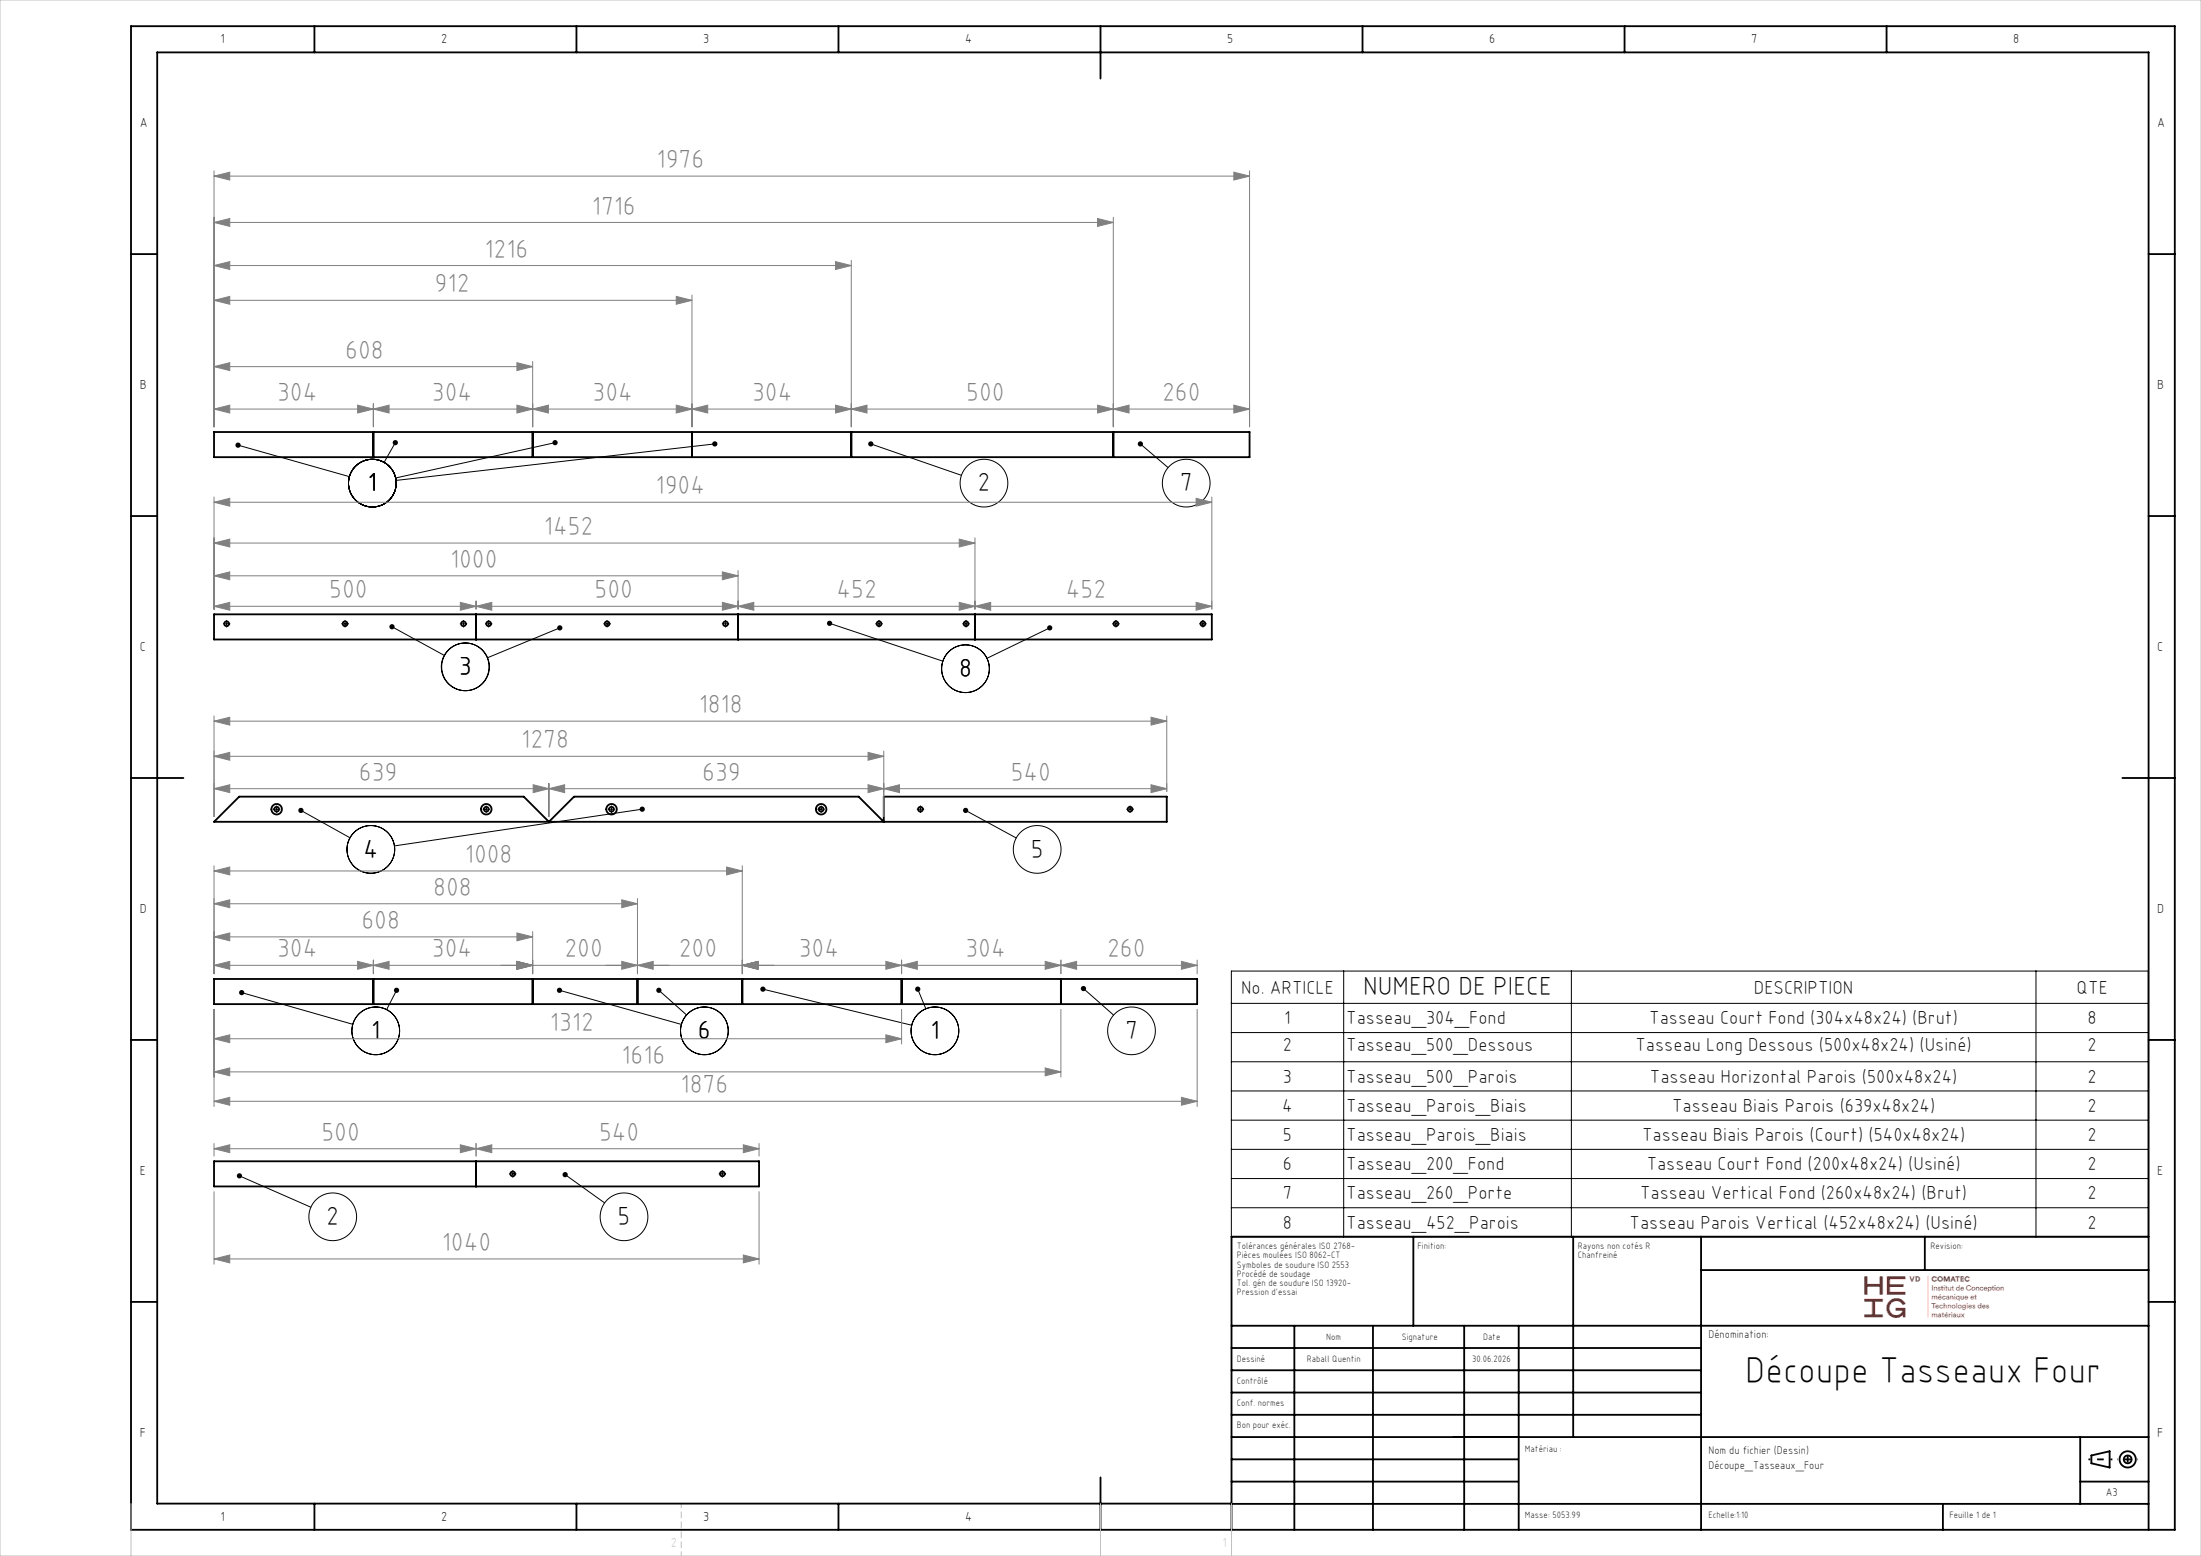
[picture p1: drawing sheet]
<svg xmlns="http://www.w3.org/2000/svg" width="420mm" height="297mm" viewBox="0 0 420 297" stroke-linecap="round" stroke-linejoin="round" font-family="sans-serif">
<g fill="none" stroke="#000" stroke-width=".35">
<path d="M25 5h390v287h-390zM60 5v5M110 5v5M160 5v5M210 5v10M260 5v5M310 5v5M360 5v5M25 48.5h5M410 48.5h5M25 98.5h5M40.8 82.5h197.6v4.8h-197.6z"/>
<path d="M71.2 82.5v4.8M101.6 82.5v4.8M132 82.5v4.8M162.4 82.5v4.8M212.4 82.5v4.8M410 98.5h5M40.8 117.3h190.4v4.8h-190.4zM90.8 117.3v4.8M140.8 117.3v4.8M186 117.3v4.8M25 148.5h10M45.6 152.1h54.3l4.8 4.8 4.8-4.8h54.3l4.8 4.8v-4.8h54v4.8h-181.8z"/>
<path d="M405 148.5h10M25 198.5h5M40.8 186.9h187.6v4.8h-187.6zM71.2 186.9v4.8M101.6 186.9v4.8M121.6 186.9v4.8M141.6 186.9v4.8M172 186.9v4.8M202.4 186.9v4.8M410 198.5h5M40.8 221.7h104v4.8h-104zM90.8 221.7v4.8"/>
<path d="M269.7 236.1v17M300.2 236.1v38.2M324.6 236.1v55.9M367.3 236.1v6.3M410 236.1h-175v55.9M25 248.5h5M235 253.1h175M235 257.3h89.6M247 253.1v38.9M262 253.1v38.9M279.4 253.1v38.9M289.8 253.1v38.9"/>
<path d="M324.6 242.4h85.4M410 248.5h5M235 270.1h89.6M235 265.8h89.6M235 261.6h89.6M235 278.6h54.6M235 274.3h175M397 274.3v12.8M399.1 277.8l3.5-.8v3.1l-3.5-.8zM60 287v5M110 287v5M160 287v5"/>
<path d="M210 282v10M235 287.1h175M235 287h-205v-277h380v282M235 282.8h54.6M370.8 287.1v4.9M397 282.8h13"/>
<circle cx="43.2" cy="119.1" r=".45"/>
<circle cx="65.8" cy="119.1" r=".45"/>
<circle cx="88.4" cy="119.1" r=".45"/>
<circle cx="93.2" cy="119.1" r=".45"/>
<circle cx="115.8" cy="119.1" r=".45"/>
<circle cx="138.4" cy="119.1" r=".45"/>
<circle cx="167.7" cy="119.1" r=".45"/>
<circle cx="184.3" cy="119.1" r=".45"/>
<circle cx="212.9" cy="119.1" r=".45"/>
<circle cx="229.5" cy="119.1" r=".45"/>
<circle cx="52.8" cy="154.5" r=".45"/>
<circle cx="52.8" cy="154.5" r="1"/>
<circle cx="92.8" cy="154.5" r=".45"/>
<circle cx="92.8" cy="154.5" r="1"/>
<circle cx="116.7" cy="154.5" r="1"/>
<circle cx="116.7" cy="154.5" r=".45"/>
<circle cx="156.7" cy="154.5" r=".45"/>
<circle cx="156.7" cy="154.5" r="1"/>
<circle cx="175.6" cy="154.5" r=".45"/>
<circle cx="215.6" cy="154.5" r=".45"/>
<circle cx="97.8" cy="224.1" r=".45"/>
<circle cx="137.8" cy="224.1" r=".45"/>
<circle cx="406" cy="278.6" r=".75"/>
<circle cx="406" cy="278.6" r="1.55"/>
</g>
<g fill="none" stroke="#000" stroke-width=".19">
<path d="M45.4 85l21.3 6M75.4 84.5l-2.1 3.8M105.9 84.5l-30.4 6.7M136.4 84.7l-60.8 7M166.2 84.7l17.3 6M217.6 84.7l5.3 4.6M43 119.1h.5M43.2 118.8v.5M65.6 119.1h.5M65.8 118.8v.5M74.8 119.6l10 5.5M88.2 119.1h.5"/>
<path d="M88.4 118.8v.5M93 119.1h.5M93.2 118.8v.5M106.8 119.8l-13.8 5.7M115.6 119.1h.5M115.8 118.8v.5M138.2 119.1h.5M138.4 118.8v.5M158.3 119l21.6 7.2M167.5 119.1h.5M167.7 118.8v.5M184.1 119.1h.5"/>
<path d="M184.3 118.8v.5M200.3 119.8l-12 5.9M212.7 119.1h.5M212.9 118.8v.5M229.3 119.1h.5M229.5 118.8v.5M52.5 154.5h.5M52.8 154.2v.5M57.4 154.7l9.4 5.2M92.5 154.5h.5M92.8 154.2v.5M116.4 154.5h.5"/>
<path d="M116.7 154.2v.5M122.5 154.5l-47.2 7M156.4 154.5h.5M156.7 154.2v.5M175.4 154.5h.5M175.6 154.2v.5M184.3 154.7l9.6 5.3M215.4 154.5h.5M215.6 154.2v.5M46.1 189.5l21.2 6M75.7 189l-1.9 3.7M106.8 189l23.2 6.5"/>
<path d="M125.7 189l5.3 4.7M145.6 188.8l28.4 6.9M175.1 188.8l1.6 3.8M206.7 188.7l5.8 5.1M235 185.4h174.9v50.7h-174.9zM235 191.5h174.9M235 197.1h174.9M256.4 185.4v50.7M299.9 185.4v50.7M388.5 185.4v50.7M235 202.7h174.9M235 208.2h174.9"/>
<path d="M235 213.8h174.9M235 219.4h174.9M45.7 224.4l13.6 6M97.6 224.1h.5M97.8 223.8v.5M107.8 224.2l7.6 5.4M137.6 224.1h.5M137.8 223.8v.5M235 225h174.9M235 230.5h174.9"/>
<circle cx="71.1" cy="92.2" r="4.6"/>
<circle cx="187.8" cy="92.2" r="4.6"/>
<circle cx="226.4" cy="92.2" r="4.6"/>
<circle cx="88.8" cy="127.3" r="4.6"/>
<circle cx="184.2" cy="127.6" r="4.6"/>
<circle cx="70.8" cy="162.1" r="4.6"/>
<circle cx="197.9" cy="162.1" r="4.6"/>
<circle cx="71.7" cy="196.8" r="4.6"/>
<circle cx="134.4" cy="196.8" r="4.6"/>
<circle cx="178.4" cy="196.8" r="4.6"/>
<circle cx="215.9" cy="196.8" r="4.6"/>
<circle cx="63.5" cy="232.3" r="4.6"/>
<circle cx="119.1" cy="232.3" r="4.6"/>
</g>
<g fill="none" stroke="#808080" stroke-width=".19">
<path d="M40.8 33.6l3-.7v1.5zM40.8 32.6v48.9M40.8 33.6h197.6M235.4 32.9l3 .7-3 .8zM238.4 32.6v48.9M40.8 57.3l3-.7v1.5zM40.8 50.7l3-.8v1.5zM40.8 42.5l3-.8v1.5zM40.8 57.3h91.2M40.8 50.7h121.6M40.8 42.5h171.6M129 56.6l3 .7-3 .8z"/>
<path d="M132 56.3v25.2M159.4 49.9l3 .8-3 .7zM162.4 49.7v31.8M209.4 41.7l3 .8-3 .7zM212.4 41.5v40M40.8 78.1l3-.8v1.5zM40.8 70l3-.8v1.5zM40.8 78.1h197.6M40.8 70h60.8M68.2 77.3l3 .8-3 .7zM71.2 78.1l3-.8v1.5zM71.2 77.1v4.4"/>
<path d="M98.6 77.3l3 .8-3 .7zM98.6 69.2l3 .8-3 .7zM101.6 78.1l3-.8v1.5zM101.6 69v12.5M129 77.3l3 .8-3 .7zM132 78.1l3-.8v1.5zM159.4 77.3l3 .8-3 .7zM162.4 78.1l3-.8v1.5zM209.4 77.3l3 .8-3 .7zM212.4 78.1l3-.8v1.5zM235.4 77.3l3 .8-3 .7zM40.8 95.9l3-.8v1.5z"/>
<path d="M40.8 94.9v21.4M40.8 95.9h190.4M228.2 95.1l3 .8-3 .7zM231.2 94.9v21.4M40.8 115.7l3-.7v1.5zM40.8 109.9l3-.7v1.5zM40.8 103.7l3-.8v1.5zM40.8 115.7h190.4M40.8 109.9h100M40.8 103.7h145.2M87.8 115l3 .7-3 .8zM90.8 115.7l3-.7v1.5z"/>
<path d="M90.8 114.7v1.6M137.8 115l3 .7-3 .8zM137.8 109.2l3 .7-3 .8zM140.8 115.7l3-.7v1.5zM140.8 108.9v7.4M183 115l3 .7-3 .8zM183 102.9l3 .8-3 .7zM186 115.7l3-.7v1.5zM186 102.7v13.6M228.2 115l3 .7-3 .8zM40.8 137.7l3-.8v1.5zM40.8 136.7v19.2"/>
<path d="M40.8 137.7h181.8M219.6 136.9l3 .8-3 .7zM222.6 136.7v14.4M40.8 144.4l3-.8v1.5zM40.8 150.5l3-.7v1.5zM40.8 150.5h181.8M40.8 144.4h127.8M101.7 149.8l3 .7-3 .8zM104.7 150.5l3-.7v1.5zM104.7 149.5v6.4M165.6 143.6l3 .8-3 .7zM165.6 149.8l3 .7-3 .8z"/>
<path d="M168.6 150.5l3-.7v1.5zM168.6 143.4v12.5M219.6 149.8l3 .7-3 .8zM40.8 172.5l3-.7v1.5zM40.8 178.8l3-.7v1.5zM40.8 166.2l3-.7v1.5zM40.8 165.2v20.7M40.8 172.5h80.8M40.8 178.8h60.8M40.8 166.2h100.8M98.6 178.1l3 .7-3 .8zM101.6 177.8v8.1"/>
<path d="M118.6 171.8l3 .7-3 .8zM121.6 171.5v14.4M138.6 165.5l3 .7-3 .8zM141.6 165.2v20.7M40.8 184.3l3-.8v1.5zM40.8 198.3l3-.8v1.5zM40.8 192.7v18.5M40.8 184.3h187.6M40.8 198.3h131.2M68.2 183.5l3 .8-3 .7zM71.2 184.3l3-.8v1.5zM71.2 183.3v2.6"/>
<path d="M98.6 183.5l3 .8-3 .7zM118.6 183.5l3 .8-3 .7zM121.6 184.3l3-.8v1.5zM141.6 184.3l3-.8v1.5zM169 183.5l3 .8-3 .7zM169 197.5l3 .8-3 .7zM172 184.3l3-.8v1.5zM172 183.3v2.6M172 192.7v6.6M199.4 183.5l3 .8-3 .7zM202.4 184.3l3-.8v1.5zM202.4 183.3v2.6"/>
<path d="M202.4 192.7v12.9M225.4 183.5l3 .8-3 .7zM228.4 183.3v2.6M228.4 192.7v18.5M40.8 204.6l3-.8v1.5zM40.8 210.2l3-.7v1.5zM40.8 219.3l3-.8v1.5zM40.8 218.3v2.4M40.8 219.3h104M40.8 204.6h161.6M40.8 210.2h187.6M87.8 218.5l3 .8-3 .7z"/>
<path d="M90.8 219.3l3-.8v1.5zM90.8 218.3v2.4M141.8 218.5l3 .8-3 .7zM144.8 218.3v2.4M199.4 203.8l3 .8-3 .7zM225.4 209.5l3 .7-3 .8zM40.8 227.5v13.8M141.8 239.5l3 .8-3 .7zM144.8 227.5v13.8M40.8 240.3l3-.8v1.5zM40.8 240.3h104"/>
</g>
<g fill="none" stroke="#000" stroke-width=".19" stroke-dasharray="30.5 1.3 1.3 1.3" stroke-linecap="butt">
<path d="M42.7 119.1h-.2M43.2 118.6v-.2M43.2 119.6v.2M43.7 119.1h.2M65.3 119.1h-.2M65.8 118.6v-.2M65.8 119.6v.2M66.3 119.1h.2M87.9 119.1h-.2M88.4 118.6v-.2M88.4 119.6v.2M88.9 119.1h.2"/>
<path d="M92.7 119.1h-.2M93.2 118.6v-.2M93.2 119.6v.2M93.7 119.1h.2M115.3 119.1h-.2M115.8 118.6v-.2M115.8 119.6v.2M116.3 119.1h.2M137.9 119.1h-.2M138.4 118.6v-.2M138.4 119.6v.2M138.9 119.1h.2"/>
<path d="M167.2 119.1h-.2M167.7 118.6v-.2M167.7 119.6v.2M168.2 119.1h.2M183.8 119.1h-.2M184.3 118.6v-.2M184.3 119.6v.2M184.8 119.1h.2M212.4 119.1h-.2M212.9 118.6v-.2M212.9 119.6v.2M213.4 119.1h.2"/>
<path d="M229 119.1h-.2M229.5 118.6v-.2M229.5 119.6v.2M230 119.1h.2M52.3 154.5h-.2M52.8 154v-.2M52.8 155v.2M53.3 154.5h.2M92.3 154.5h-.2M92.8 154v-.2M92.8 155v.2M93.3 154.5h.2"/>
<path d="M116.2 154.5h-.2M116.7 154v-.2M116.7 155v.2M117.2 154.5h.2M156.2 154.5h-.2M156.7 154v-.2M156.7 155v.2M157.2 154.5h.2M175.1 154.5h-.2M175.6 154v-.2M175.6 155v.2M176.1 154.5h.2"/>
<path d="M215.1 154.5h-.2M215.6 154v-.2M215.6 155v.2M216.1 154.5h.2M97.3 224.1h-.2M97.8 223.6v-.2M97.8 224.6v.2M98.3 224.1h.2M137.3 224.1h-.2M137.8 223.6v-.2M137.8 224.6v.2M138.3 224.1h.2"/>
</g>
<path d="M398.5 278.6h4.6" fill="none" stroke="#000" stroke-width=".35" stroke-dasharray="30.5 1.3 1.3 1.3" stroke-dashoffset="30.1" stroke-linecap="butt"/>
<path d="M406 276.6v3.8" fill="none" stroke="#000" stroke-width=".35" stroke-dasharray="30.5 1.3 1.3 1.3" stroke-dashoffset="30.5" stroke-linecap="butt"/>
<path d="M408 278.6h-4" fill="none" stroke="#000" stroke-width=".35" stroke-dasharray="30.5 1.3 1.3 1.3" stroke-dashoffset="30.4" stroke-linecap="butt"/>
<path d="M130 287v10" fill="none" stroke="#c0c0c0" stroke-width=".19" stroke-dasharray="1.3 .6" stroke-dashoffset=".4" stroke-linecap="butt"/>
<path d="M0 0h420v297h-420zM25 287v10M210 287v10M235 287v10" fill="none" stroke="#c0c0c0" stroke-width=".19"/>
<path d="M45.1 84.6l-.2 .2 .5 .2-.5-.2a.5 .5 0 0 0 .5 .7 .5 .5 0 0 0 .5-.7 .5 .5 0 0 0-.8-.2zM75.1 84.1a.5 .5 0 0 0 0 .8 .5 .5 0 0 0 .7-.1 .5 .5 0 0 0-.1-.7l-.3 .4 .3-.4zM105.5 84.2a.5 .5 0 0 0 .3 .8 .5 .5 0 0 0 .6-.6l-.5 .1 .5-.1a.5 .5 0 0 0-.4-.4 .5 .5 0 0 0-.5 .2zM136.1 84.4a.5 .5 0 0 0 .1 .8 .5 .5 0 0 0 .7-.5h-.5h.5a.5 .5 0 0 0-.3-.4 .5 .5 0 0 0-.5 .1zM165.8 84.4l-.1 .2 .5 .1-.5-.1a.5 .5 0 0 0 .5 .6 .5 .5 0 0 0 .4-.7 .5 .5 0 0 0-.8-.1zM217.2 84.4a.5 .5 0 0 0 .3 .8 .5 .5 0 0 0 .6-.6 .5 .5 0 0 0-.8-.3l-.1 .1 .4 .3zM74.4 119.3v.1l.4 .2-.4-.2a.5 .5 0 0 0 .4 .7 .5 .5 0 0 0 .5-.7 .5 .5 0 0 0-.9-.1zM106.4 119.5a.5 .5 0 0 0 .3 .8 .5 .5 0 0 0 .6-.6l-.5 .1 .5-.1a.5 .5 0 0 0-.9-.2zM157.9 118.6l-.1 .2 .5 .2-.5-.2a.5 .5 0 0 0 .5 .7 .5 .5 0 0 0 .5-.7 .5 .5 0 0 0-.9-.2zM200 119.5a.5 .5 0 0 0-.1 .6 .5 .5 0 0 0 .7 .2 .5 .5 0 0 0 .2-.7l-.5 .2 .5-.2a.5 .5 0 0 0-.8-.1zM57 154.4l.4 .3-.4-.3a.5 .5 0 0 0 .4 .8 .5 .5 0 0 0 .5-.7 .5 .5 0 0 0-.9-.1zM122.2 154.1a.5 .5 0 0 0 .2 .8 .5 .5 0 0 0 .6-.5l-.5 .1 .5-.1a.5 .5 0 0 0-.3-.4 .5 .5 0 0 0-.5 .1zM183.9 154.4h-.1l.5 .3-.5-.3a.5 .5 0 0 0 .4 .8 .5 .5 0 0 0 .5-.7 .5 .5 0 0 0-.8-.1zM45.8 189.1l-.2 .2 .5 .2-.5-.2a.5 .5 0 0 0 .5 .7 .5 .5 0 0 0 .5-.7 .5 .5 0 0 0-.8-.2zM75.3 188.7a.5 .5 0 0 0 0 .7 .5 .5 0 0 0 .8-.1 .5 .5 0 0 0-.2-.7l-.2 .4 .2-.4zM106.4 188.6l-.1 .3 .5 .1-.5-.1a.5 .5 0 0 0 .5 .6 .5 .5 0 0 0 .4-.7 .5 .5 0 0 0-.8-.2zM125.4 188.7a.5 .5 0 0 0 .2 .8 .5 .5 0 0 0 .6-.6 .5 .5 0 0 0-.8-.3v.1l.3 .3zM145.2 188.4l-.1 .3 .5 .1-.5-.1a.5 .5 0 0 0 .5 .6 .5 .5 0 0 0 .4-.7 .5 .5 0 0 0-.8-.2zM174.8 188.5a.5 .5 0 0 0 .1 .8 .5 .5 0 0 0 .7-.5 .5 .5 0 0 0-.7-.5l.2 .5-.2-.5zM206.4 188.4a.5 .5 0 0 0 .2 .8 .5 .5 0 0 0 .6-.6 .5 .5 0 0 0-.8-.3v.1l.3 .3zM45.3 224.1l-.1 .1 .5 .2-.5-.2a.5 .5 0 0 0 .5 .7 .5 .5 0 0 0 .5-.6 .5 .5 0 0 0-.9-.2zM107.5 223.8l-.1 .1 .4 .3-.4-.3a.5 .5 0 0 0 .4 .8 .5 .5 0 0 0 .5-.6 .5 .5 0 0 0-.8-.3z" fill="#000"/>
<g fill="#808080">
<path d="M219.6 136.9l3 .8-3 .7zM40.8 137.7l3-.8v1.5z"/>
<path d="M141.8 218.5l3 .8-3 .7zM90.8 219.3l3-.8v1.5z"/>
<path d="M219.6 149.8l3 .7-3 .8zM168.6 150.5l3-.7v1.5z"/>
<path d="M165.6 143.6l3 .8-3 .7zM40.8 144.4l3-.8v1.5z"/>
<path d="M68.2 77.3l3 .8-3 .7zM40.8 78.1l3-.8v1.5zM98.6 77.3l3 .8-3 .7zM71.2 78.1l3-.8v1.5zM129 77.3l3 .8-3 .7zM101.6 78.1l3-.8v1.5zM159.4 77.3l3 .8-3 .7zM132 78.1l3-.8v1.5zM183 115l3 .7-3 .8zM140.8 115.7l3-.7v1.5zM228.2 115l3 .7-3 .8zM186 115.7l3-.7v1.5zM68.2 183.5l3 .8-3 .7zM40.8 184.3l3-.8v1.5zM98.6 183.5l3 .8-3 .7zM71.2 184.3l3-.8v1.5zM121.6 184.3l3-.8v1.5zM98.6 183.5l3 .8-3 .7zM141.6 184.3l3-.8v1.5zM118.6 183.5l3 .8-3 .7zM169 183.5l3 .8-3 .7zM141.6 184.3l3-.8v1.5zM118.6 171.8l3 .7-3 .8zM40.8 172.5l3-.7v1.5zM141.8 239.5l3 .8-3 .7zM40.8 240.3l3-.8v1.5z"/>
<path d="M40.8 33.6l3-.7v1.5zM235.4 32.9l3 .7-3 .8zM40.8 70l3-.8v1.5zM98.6 69.2l3 .8-3 .7zM40.8 57.3l3-.7v1.5zM129 56.6l3 .7-3 .8zM40.8 50.7l3-.8v1.5zM159.4 49.9l3 .8-3 .7zM40.8 42.5l3-.8v1.5zM209.4 41.7l3 .8-3 .7zM40.8 115.7l3-.7v1.5zM87.8 115l3 .7-3 .8zM90.8 115.7l3-.7v1.5zM137.8 115l3 .7-3 .8zM40.8 109.9l3-.7v1.5zM137.8 109.2l3 .7-3 .8zM40.8 103.7l3-.8v1.5zM183 102.9l3 .8-3 .7zM40.8 95.9l3-.8v1.5zM228.2 95.1l3 .8-3 .7zM172 184.3l3-.8v1.5zM199.4 183.5l3 .8-3 .7zM40.8 178.8l3-.7v1.5zM98.6 178.1l3 .7-3 .8zM40.8 166.2l3-.7v1.5zM138.6 165.5l3 .7-3 .8zM40.8 198.3l3-.8v1.5zM169 197.5l3 .8-3 .7zM40.8 204.6l3-.8v1.5zM199.4 203.8l3 .8-3 .7zM40.8 210.2l3-.7v1.5zM225.4 209.5l3 .7-3 .8z"/>
<path d="M202.4 184.3l3-.8v1.5zM225.4 183.5l3 .8-3 .7z"/>
<path d="M209.4 77.3l3 .8-3 .7zM162.4 78.1l3-.8v1.5zM235.4 77.3l3 .8-3 .7zM212.4 78.1l3-.8v1.5zM87.8 218.5l3 .8-3 .7zM40.8 219.3l3-.8v1.5z"/>
<path d="M40.8 150.5l3-.7v1.5zM101.7 149.8l3 .7-3 .8zM104.7 150.5l3-.7v1.5zM165.6 149.8l3 .7-3 .8z"/>
</g>
<text font-size="7.1" x="333" y="264">Découpe Tasseaux Four</text>
<g font-size="5" fill="#808080">
<text x="125.3" y="32.1">1976</text>
<text x="112.9" y="41">1716</text>
<text x="92.4" y="49.2">1216</text>
<text x="82.9" y="55.8">912</text>
<text x="65.9" y="68.5">608</text>
<text x="52.9" y="76.6">304</text>
<text x="82.4" y="76.6">304</text>
<text x="113.1" y="76.6">304</text>
<text x="143.5" y="76.6">304</text>
<text x="184.4" y="76.6">500</text>
<text x="221.8" y="76.6">260</text>
<text x="125.1" y="94.4">1904</text>
<text x="103.8" y="102.2">1452</text>
<text x="85.9" y="108.4">1000</text>
<text x="62.8" y="114.2">500</text>
<text x="113.5" y="114.2">500</text>
<text x="159.6" y="114.2">452</text>
<text x="203.4" y="114.2">452</text>
<text x="133.3" y="136.1">1818</text>
<text x="99.5" y="142.9">1278</text>
<text x="68.5" y="149">639</text>
<text x="134" y="149">639</text>
<text x="192.9" y="149">540</text>
<text x="88.7" y="164.7">1008</text>
<text x="82.7" y="171">808</text>
<text x="69" y="177.3">608</text>
<text x="52.9" y="182.8">304</text>
<text x="82.4" y="182.8">304</text>
<text x="107.7" y="182.8">200</text>
<text x="129.5" y="182.8">200</text>
<text x="152.4" y="182.8">304</text>
<text x="184.2" y="182.8">304</text>
<text x="211.3" y="182.8">260</text>
<text x="105" y="196.8">1312</text>
<text x="118.6" y="203.1">1616</text>
<text x="129.9" y="208.7">1876</text>
<text x="61.3" y="217.8">500</text>
<text x="114.3" y="217.8">540</text>
<text x="84.3" y="238.8">1040</text>
</g>
<g font-size="5">
<text x="70.2" y="93.8">1</text>
<text x="186.5" y="93.8">2</text>
<text x="225.1" y="93.8">7</text>
<text x="87.5" y="128.9">3</text>
<text x="183" y="129.2">8</text>
<text x="69.4" y="163.7">4</text>
<text x="196.7" y="163.7">5</text>
<text x="260.1" y="189.9">NUMERO DE PIECE</text>
<text x="70.8" y="198.3">1</text>
<text x="133.2" y="198.3">6</text>
<text x="177.5" y="198.3">1</text>
<text x="214.7" y="198.3">7</text>
<text x="62.3" y="233.8">2</text>
<text x="117.9" y="233.8">5</text>
</g>
<g font-size="3.6">
<text x="236.8" y="189.6">No. ARTICLE</text>
<text x="334.7" y="189.6">DESCRIPTION</text>
<text x="396.2" y="189.6">QTE</text>
<text x="245.1" y="195.5">1</text>
<text x="256.9" y="195.5">Tasseau_304_Fond</text>
<text x="314.7" y="195.5">Tasseau Court Fond (304x48x24) (Brut)</text>
<text x="398.4" y="195.5">8</text>
<text x="244.8" y="200.6">2</text>
<text x="256.9" y="200.6">Tasseau_500_Dessous</text>
<text x="312.1" y="200.6">Tasseau Long Dessous (500x48x24) (Usiné)</text>
<text x="398.4" y="200.6">2</text>
<text x="244.8" y="206.6">3</text>
<text x="256.9" y="206.6">Tasseau_500_Parois</text>
<text x="314.8" y="206.6">Tasseau Horizontal Parois (500x48x24)</text>
<text x="398.4" y="206.6">2</text>
<text x="244.7" y="212.2">4</text>
<text x="256.9" y="212.2">Tasseau_Parois_Biais</text>
<text x="319.1" y="212.2">Tasseau Biais Parois (639x48x24)</text>
<text x="398.4" y="212.2">2</text>
<text x="244.8" y="217.8">5</text>
<text x="256.9" y="217.8">Tasseau_Parois_Biais</text>
<text x="313.3" y="217.8">Tasseau Biais Parois (Court) (540x48x24)</text>
<text x="398.4" y="217.8">2</text>
<text x="244.8" y="223.4">6</text>
<text x="256.9" y="223.4">Tasseau_200_Fond</text>
<text x="314.2" y="223.4">Tasseau Court Fond (200x48x24) (Usiné)</text>
<text x="398.4" y="223.4">2</text>
<text x="244.8" y="228.9">7</text>
<text x="256.9" y="228.9">Tasseau_260_Porte</text>
<text x="313" y="228.9">Tasseau Vertical Fond (260x48x24) (Brut)</text>
<text x="398.4" y="228.9">2</text>
<text x="244.8" y="234.5">8</text>
<text x="256.9" y="234.5">Tasseau_452_Parois</text>
<text x="311" y="234.5">Tasseau Parois Vertical (452x48x24) (Usiné)</text>
<text x="398.4" y="234.5">2</text>
</g>
<g font-size="2.5">
<text x="42.1" y="8.2">1</text>
<text x="84.2" y="8.2">2</text>
<text x="134.2" y="8.2">3</text>
<text x="184.2" y="8.2">4</text>
<text x="234.2" y="8.2">5</text>
<text x="284.2" y="8.2">6</text>
<text x="334.2" y="8.2">7</text>
<text x="384.2" y="8.2">8</text>
<text x="26.7" y="24.2">A</text>
<text x="411.7" y="24.2">A</text>
<text x="26.7" y="74.2">B</text>
<text x="411.7" y="74.2">B</text>
<text x="26.7" y="124.2">C</text>
<text x="411.7" y="124.2">C</text>
<text x="26.7" y="174.2">D</text>
<text x="411.7" y="174.2">D</text>
<text x="26.7" y="224.2">E</text>
<text x="411.7" y="224.2">E</text>
<text x="26.7" y="274.2">F</text>
<text x="411.7" y="274.2">F</text>
<text x="42.1" y="290.2">1</text>
<text x="84.2" y="290.2">2</text>
<text x="134.2" y="290.2">3</text>
<text x="184.2" y="290.2">4</text>
</g>
<text font-size="2.5" fill="#e1251b" x="355.8" y="251.5">⟫</text>
<text font-size="2.5" fill="#c0c0c0" x="128" y="295.3">2</text>
<g font-size="2.1">
<text x="326" y="255.5">Dénomination:</text>
<text x="326" y="277.5">Nom du fichier (Dessin)</text>
<text x="326" y="280.5">Découpe_Tasseaux_Four</text>
<text x="401.9" y="285.5">A3</text>
</g>
<g font-size="1.8">
<text x="236" y="238.4">Tolérances générales ISO 2768-</text>
<text x="270.5" y="238.4">Finition:</text>
<text x="301.1" y="238.4">Rayons non cotés R</text>
<text x="368.4" y="238.4">Revision:</text>
<text x="236" y="240.2">Pièces moulées ISO 8062-CT</text>
<text x="236" y="242">Symboles de soudure ISO 2553</text>
<text x="236" y="243.7">Procédé de soudage</text>
<text x="236" y="245.5">Tol. gén de soudure ISO 13920-</text>
<text x="301.1" y="240.2">Chanfreiné</text>
<text x="236" y="247.3">Pression d'essai</text>
<text x="253.1" y="255.7">Nom</text>
<text x="267.5" y="255.7">Signature</text>
<text x="283" y="255.7">Date</text>
<text x="236" y="260">Dessiné</text>
<text x="249.4" y="260">Raball Quentin</text>
<text x="280.9" y="260">30.06.2026</text>
<text x="236" y="264.1">Contrôlé</text>
<text x="236" y="268.3">Conf. normes</text>
<text x="236" y="272.5">Bon pour exéc.</text>
<text x="291" y="277.2">Matériau :</text>
<text x="291" y="289.8">Masse: 5053.99</text>
<text x="326" y="289.8">Echelle:1:10</text>
<text x="372" y="289.8">Feuille 1 de 1</text>
</g>
</svg>
